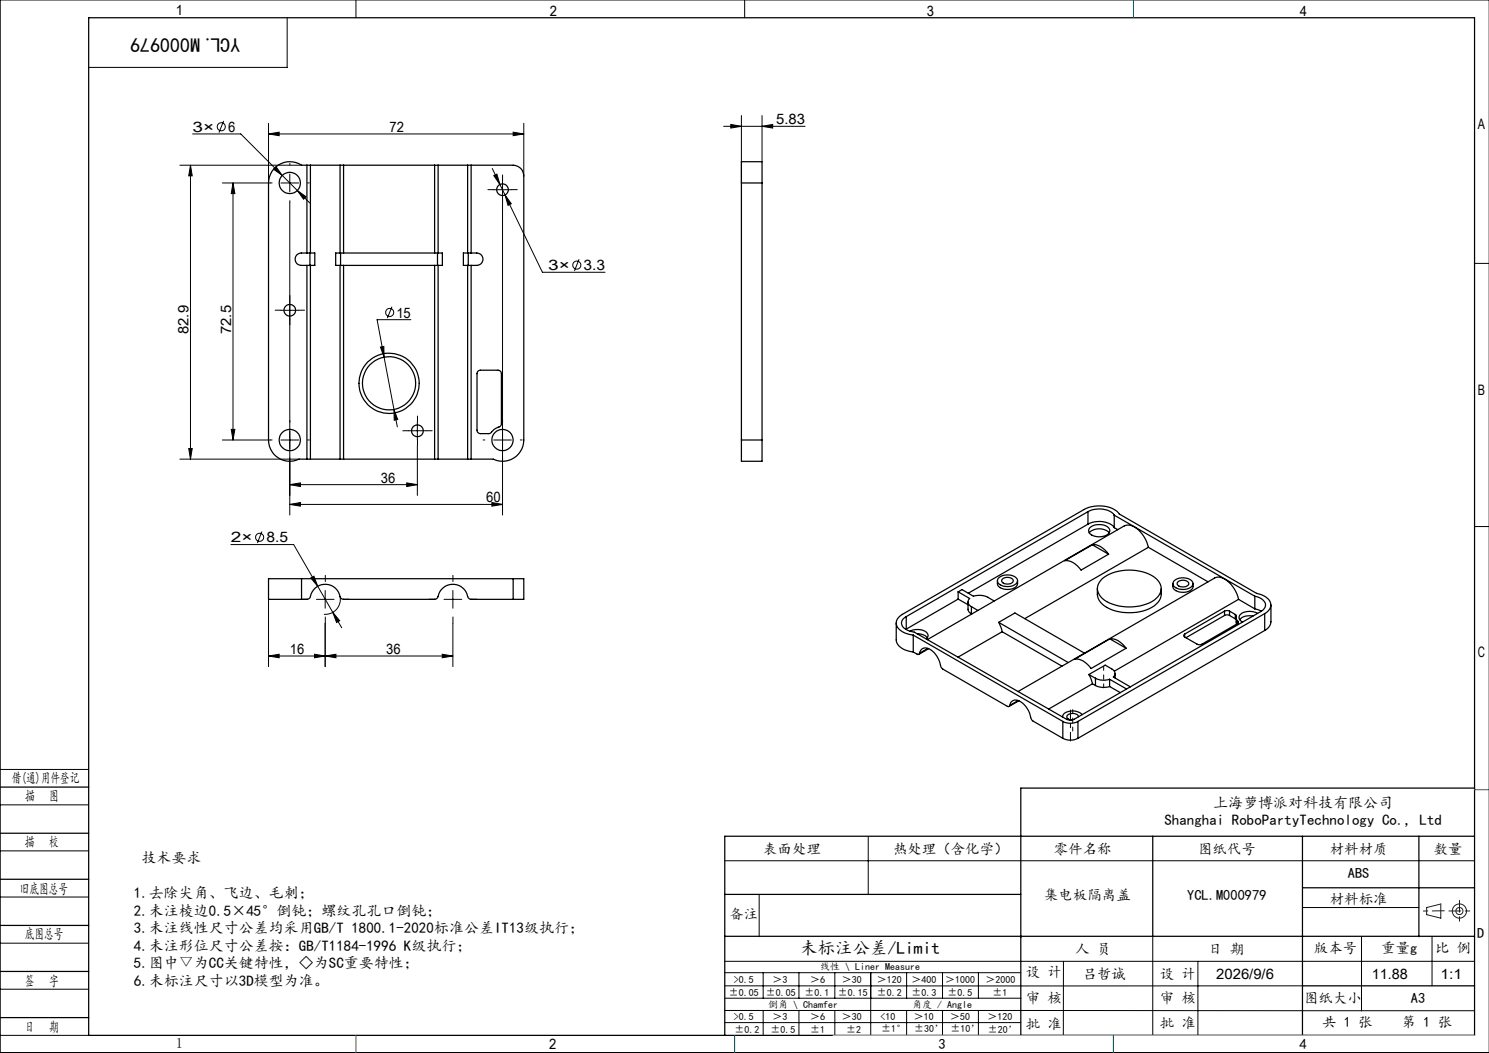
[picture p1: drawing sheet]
<svg xmlns="http://www.w3.org/2000/svg" width="420mm" height="297mm" viewBox="0 0 420 297" stroke-linecap="round" stroke-linejoin="round" font-family="sans-serif">
<g fill="none" stroke="#000" stroke-width=".28">
<path d="M100.4 0v5M210 0v5M420 0h-419.9v297h419.9M81 5v14h-56M54.3 37.8h13.6l19.5 19.5M63.1 34.1l-1.3 3.3M75.7 37.8l3-.5v1zM75.7 34.8v16.8M75.7 37.8h72M144.7 37.3l3 .5-3 .5zM147.7 34.8v14.8M204.1 35.6h23"/>
<path d="M206.1 35.1l3 .5-3 .5zM209.1 32.6v19M214.9 35.6l3-.5v1zM214.9 32.6v13M50.7 46.6h34.4M53.7 46.6l.5 3h-1zM53.7 46.6v82.9M62.7 51.6h13.5M65.7 51.6l.6 3h-1.1zM65.7 51.6v72.5M77.2 47.7l.7-.7 1.7 2.5zM79.2 51.6h5"/>
<path d="M81.7 49.1v5M81.7 57.1v88.2M83.9 53.7l2.4 1.8-.7 .7zM138.9 47.5l2.1 4.5M139.2 53.5h5.1M139.3 49.5l.9-.4 .8 2.9zM141 52l1.5 3M141.7 51v5M141.7 57.7v87.6M142.5 55l10.5 21.8h17.7M142.5 55l1.7 2.5-.9 .4zM163.3 73.1l-1.3 3.3"/>
<path d="M415.9 74.3h4.1M79.2 87.5h5M107.3 97.9l1-.2v3zM110.6 86.5l-1.3 3.2M115.9 90.2h-9.5l1.9 10.5M108.3 100.7l2.8 14.8M111.1 115.5l1.1 2.8-1 .2zM111.1 115.5l1 4.9M117.7 119v5M50.7 129.5h33.6M53.2 126.5h1l-.5 3zM62.7 124.1h13.5"/>
<path d="M65.2 121.1h1.1l-.6 3zM79.2 124.1h5M81.7 136.7l3-.5v1zM81.7 136.7h36M114.7 136.2l3 .5-3 .5zM115.3 121.5h4.9M117.7 125.7v14M139.2 124.1h5.1M65.1 153.6h17.7l13.6 23.5M73.9 149.9l-1.3 3.3M81.7 142.3l3-.6v1.1zM81.7 142.3h60"/>
<path d="M138.7 141.7l3 .6-3 .5zM415.9 148.5h4.1M75.7 169v19M87.7 163l.8-.5 1.1 2.8zM89.3 169h4.9M91.7 166.5v5.1M91.7 175.8v12.2M93.9 172.7l1.9 2.4-.9 .5zM95.9 168.2a4.3 4.3 0 0 1-4.5 5.1M125.2 169h5M127.7 166.5v5.1M127.7 175.8v12.2"/>
<path d="M75.7 185l3-.5v1zM75.7 185h52M88.7 184.5l3 .5-3 .5zM91.7 185l3.1-.5v1zM124.7 184.5l3 .5-3 .5zM0 217h25M0 227h25M0 240h25M244.9 236v16.3M0 253h25M204.4 242.8h211.5M214.1 252.4v11.8"/>
<path d="M367.4 256h32.8M0 266h25M0 279h25M204.4 271.1h211.5M204.4 278.1h163M204.4 274.4h83.5M215.3 274.4v7.1M225.4 274.4v7.1M235.5 274.4v7.1M245.6 274.4v17.6M255.7 274.4v7.1M265.9 274.4v7.1"/>
<path d="M276 274.4v7.1M300 271.1l-.1 21M325.2 264.1v27.9M337.9 271.1v20.9M384 264.2v20.9M403.9 264.1v14M0 292h25M204.4 285l211.5 .1M204.4 288.4h83.5M204.5 281.5h83.5M215.3 285v7M225.4 285v7"/>
<path d="M235.5 285v7M255.7 285v7M265.9 285v7M276 285v7M287.9 292h128"/>
<circle cx="62.4" cy="35.8" r="1.15"/>
<circle cx="162.7" cy="74.8" r="1.14"/>
<circle cx="109.9" cy="88.1" r="1.14"/>
<circle cx="73.2" cy="151.5" r="1.13"/>
</g>
<g fill="none" stroke="#191924" stroke-width=".28">
<path d="M402.4 256l4-1v4l-4-1z"/>
<circle cx="411.7" cy="257" r="1"/>
<circle cx="411.7" cy="257" r="2"/>
</g>
<g fill="none" stroke="#000" stroke-width=".28" stroke-dasharray="30.5 1.3 1.3 1.3">
<path d="M76.8 51.6h-.5M81.8 46.6v-.5M81.8 56.6v.5M86.8 51.6h.5M139.3 53.5h-1.7M141.8 51v-1.7M141.8 56v1.6M144.3 53.5h1.6M79.3 87.5h-1.7M81.8 85v-1.7M81.8 90v1.6M84.3 87.5h1.6"/>
<path d="M81.8 119.1v-.5M117.8 119v-1.7M141.8 119.1v-.5M76.8 124.1h-.5M81.8 129.1v.5M86.8 124.1h.5M115.3 121.5h-1.7M117.8 124v1.6M120.3 121.5h1.6M136.8 124.1h-.5M141.8 129.1v.5M146.8 124.1h.5"/>
<path d="M86.8 169h-1.8M91.8 164v-1.7M91.8 174v1.8M96.8 169h1.7M122.8 169h-1.8M127.8 164v-1.7M127.8 174v1.8M132.8 169h1.7"/>
</g>
<path d="M311.3 188v6M302.6 206.2v-6" fill="none" stroke="#000" stroke-width=".28" stroke-dasharray="30.5 1.3 1.3 1.3" stroke-dashoffset="29.4"/>
<path d="M301.9 200.3v8.7" fill="none" stroke="#000" stroke-width=".28" stroke-dasharray="30.5 1.3 1.3 1.3" stroke-dashoffset="28"/>
<g fill="none" stroke="#000" stroke-width=".35">
<path d="M25 5h390.9v287h-390.9zM86.6 46.6h-1.5a6 6 0 0 0-9.4 5v72.5a6 6 0 0 0 8.6 5.4h2.3M86.6 46.6h1M86.6 46.6v24.8M87.6 46.6h8.3M87.6 46.6v24.8M95.9 46.6h1M95.9 46.6v24.8M96.9 46.6v24.8M96.9 46.6h25.7M122.6 46.6h1M122.6 46.6v24.8"/>
<path d="M123.6 46.6h8.3M123.6 46.6v24.8M131.9 46.6h1M131.9 46.6v24.8M132.9 46.6h11.8a3 3 0 0 1 3 3v74.5a6 6 0 0 1-8.6 5.4h-6.2M132.9 46.6v24.8M209.1 51.6v-6h5.8v6M209.1 51.6h5.8M209.1 51.6v72.5M214.9 51.6v72.5M86.6 71.4a2.78 2.78 0 0 0-3.1 .8 1.75 1.75 0 0 0 1.5 2.7h1.6M86.6 74.9h1"/>
<path d="M86.6 71.4h1M86.6 74.9v54.6M87.4 71.4v3.5M87.6 71.4h1.2v3.5h-1.2M87.6 74.9v54.6M95.9 74.9h1M95.9 71.4h1M95.9 71.4h-1.2v3.5h1.2M95.9 74.9v54.6M96.1 71.4v3.5M96.9 74.9h25.7M96.9 74.9v54.6"/>
<path d="M96.9 71.4h25.7M122.6 74.9h1M122.6 71.4h1M122.6 74.9v54.6M123.4 71.4v3.5M123.6 71.4h1.2v3.5h-1.2M123.6 74.9v54.6M131.9 74.9h1M131.9 71.4h1M131.9 71.4h-1.2v3.5h1.2M131.9 74.9v54.6M132.1 71.4v3.5"/>
<path d="M132.9 71.4a2.78 2.78 0 0 1 3.1 .8 1.75 1.75 0 0 1-1.5 2.7h-1.6M132.9 74.9v54.6M134.7 104.8l.7-.4h5a.96 .96 0 0 1 1 1v14.1a1.33 1.33 0 0 1-1.3 1.2l-1.8 1.5-2.8 .1a.96 .96 0 0 1-1-1zM86.6 129.5h1M87.6 129.5h8.3M95.9 129.5h1M96.9 129.5h25.7M122.6 129.5h1M123.6 129.5h8.3M131.9 129.5h1M209.1 124.1v6h5.8v-6M209.1 124.1h5.8"/>
<path d="M306.9 144.3a6.6 6.6 0 0 1 7.1 .6l.3 .4M306.9 147.8a6.6 6.6 0 0 1 7.1 .6l.3 .4M306.9 144.3l-51.3 29.6M306.9 144.3v3.5M306.9 147.8l-33.8 19.5M307.2 150.3a4 4 0 0 1 5.6 0M307.6 148.7a4 4 0 0 1 5.4 .6 2 2 0 0 1-2.3 2.1 3.3 3.3 0 0 1-3.6-1.4 1.16 1.16 0 0 1 .5-1.3zM308.1 153.7a5.1 5.1 0 0 1 4.6 2.6M308.1 153.7l-7.8 4.4a5.2 5.2 0 0 1 4.6 2.7l7.8-4.5M308.1 153.7l4.6 2.6M314.3 145.3l39.6 22.9M314.3 148.8l1 .6"/>
<path d="M314.3 145.3v3.5M323.9 154.4a8.4 8.4 0 0 0-5.1-6.2l-1.1-.1-.6 .2-55.5 32.1M323.9 154.4l-34.8 20.1M323.9 154.4l16.8 9.7M85.1 163.2h-9.4v5.8h9.4M85.1 169h1.5a1.07 1.07 0 0 0 1-.8 4.3 4.3 0 0 1 4.4-3.4 4.3 4.3 0 0 1 4.1 3.9l.8 .3h25.7a1.07 1.07 0 0 0 1-.8 4.3 4.3 0 0 1 4.3-3.4 4.3 4.3 0 0 1 4.1 3.8l.9 .4h11.8M85.1 163.2v5.8M85.1 163.2h59.6M144.7 163.2h3v5.8h-3M144.7 163.2v5.8M252.8 175.8v4.7a3.7 3.7 0 0 0 3.2 3l1.6 .4M255.6 173.9v3.5"/>
<path d="M255.6 177.4l-.1 .1M256.7 178a4.3 4.3 0 0 1 4.8 .6 1.11 1.11 0 0 1-.2 1.6M257.6 179.1l42.2 24.4M257.6 179.1v4.8M258.7 178.7a3.6 3.6 0 0 1 2.9 1.2M270.3 166.9l3.2 1.9a1.33 1.33 0 0 0 .5 2.3M270.3 166.9l1.1-.6 3.2 1.9a5.3 5.3 0 0 1 4 .2l1.8 1.1M270.3 169l-14.7 8.4M270.3 169l2.7 1.6M270.3 166.9v2.1M273 169.8v2.2l.4 .6 .6 .5M274 173.1l.1 .1"/>
<path d="M274 171.1l1.8 1.1M274 171.1v2M281.3 163.8a2.07 2.07 0 0 0 2.4 2.4 2.8 2.8 0 0 0 3.3-1.6v-.8M281.7 175.5l1 2.7M281.7 175.5l4.6-2.6 19.6 11.3M281.7 175.5l19.6 11.4M281.9 162.8a4 4 0 0 1 5 .5 1.81 1.81 0 0 1-2.1 2.1 3.2 3.2 0 0 1-3.4-1.3v-.7zM282.7 178.2l-12.5 7.1M282.7 178.2l16.8 9.7M282.8 163.3a2.01 2.01 0 0 1 3 .5 1.86 1.86 0 0 1-2.8 .7l-.2-.2a.64 .64 0 0 1 0-1zM309.5 166a5.3 5.3 0 0 0 4.3 6 13.2 13.2 0 0 0 12.3-1.6 4.4 4.4 0 0 0 1.5-4.4M310.9 163.2a13.1 13.1 0 0 1 15.2 0 3.6 3.6 0 0 1-.5 6.1 13.4 13.4 0 0 1-14.7-.5 3.5 3.5 0 0 1 0-5.6z"/>
<path d="M330.8 164.6a2.07 2.07 0 0 0 2.4 2.4 3 3 0 0 0 3.3-1.4v-1M331.1 163.9a3.8 3.8 0 0 1 5.3 .3 1.52 1.52 0 0 1-1.5 1.9 3.5 3.5 0 0 1-4-1.2zM332.2 164.1a2.01 2.01 0 0 1 3.1 .5 1.86 1.86 0 0 1-2.8 .7l-.3-.2a.64 .64 0 0 1 0-1zM334.2 178.9a.43 .43 0 0 0-.3 .4 .43 .43 0 0 0 .3 .4M334.2 178.9v.8M345.4 172.4l.7-.2 .7 .2M345.4 173.6l.5-.2 .9 .2M345.4 172.4l-11.2 6.5M345.4 172.4v1.2M345.4 173.6l-10.9 6.3M346.8 172.4l1.6 .9M346.8 172.4v1.2"/>
<path d="M346.8 173.6l1.6 1M348.4 173.3l.3 .5a1.39 1.39 0 0 0 .5 1.5M348.4 174.6l.3 .1M348.4 173.3v1.3M348.7 174.2l.1 1.8M349.2 175.3l.1 .3-.3 .3-10.3 5.9-.9-.1-3.6-2M349.2 175.3v.5M349.4 169a7.7 7.7 0 0 0-5.7-6.2l-.9 .1-55.6 32.1M349.4 169l-35.1 20.3M349.4 169l4.5 2.7M353.4 173.7a3.9 3.9 0 0 0-3.7 1.1M353.9 168.2a2.99 2.99 0 0 1 3 2.7l-.4 .9-.8 .7-52.7 30.4a2.39 2.39 0 0 1-2.2 0l-42.9-24.6a3.7 3.7 0 0 1-3.6-2.4 2.05 2.05 0 0 1 1.3-2"/>
<path d="M353.9 171.7l1.9 .7M353.9 168.2v3.5M354.7 173a4.4 4.4 0 0 0-5 .5 1.3 1.3 0 0 0 .8 2M356.7 173.1a2.61 2.61 0 0 0 1.8-2.5 2.61 2.61 0 0 0-1.8-2.5l-2.3-.7-38.7-22.4a8.2 8.2 0 0 0-9.2-1.6l-52 29.9a2.61 2.61 0 0 0-1.7 2.5 2.61 2.61 0 0 0 1.8 2.4l3 .9M356.7 173.1l-52.6 30.4M356.7 173.1v4.7M356.7 177.8l-52.6 30.4M358.5 170.6v5a2.96 2.96 0 0 1-1.8 2.2M257.6 183.9l1.1 .6a.41 .41 0 0 0 .7-.2M259.4 184.3a1.83 1.83 0 0 1 1.3-1.6 1.83 1.83 0 0 1 1.9 .6 9.2 9.2 0 0 1 3 5.1l18.5 10.8a.43 .43 0 0 0 .7-.2M261.8 182.9l-2.4 1.4M261.9 182.9l-2.7 1.7"/>
<path d="M284.8 199a1.81 1.81 0 0 1 1.3-1.5 1.81 1.81 0 0 1 1.9 .5 8.1 8.1 0 0 1 3 5l8.8 5.2M287.2 197.6l-2.4 1.4M287.4 197.7l-2.8 1.5M307.1 190.2l1.1 2.7M307.1 190.2l4.6-2.6 1.9 1.1a1.34 1.34 0 0 1 .4 2.3l4.8 2.7M307.1 190.2l1.9 1.1M308.2 192.9l-12.4 7.1M308.2 192.9l.8 .5M309 193.4a5.3 5.3 0 0 0 4 .2M309 191.3a5.3 5.3 0 0 0 4 .3M309 191.3v2.1M313 193.6l3 1.8"/>
<path d="M313 191.6l4.8 2.7M313 191.6v2M313.1 180.2a5.1 5.1 0 0 1 4.5 2.6M313.1 180.2l-9.9 5.7a5.1 5.1 0 0 1 4.6 2.7l9.8-5.8M313.1 180.2l4.5 2.6M314.5 190v1.2M299.8 203.5a4.6 4.6 0 0 0 4.3 0M299.8 208.2a4.6 4.6 0 0 0 4.3 0M299.8 203.5v4.7M304.1 203.5v4.7M304.2 202.2a1.89 1.89 0 0 0-3.3 0l.5 .6 .9 .3M305.2 201.6a3.8 3.8 0 0 0-5.4 .2l-.1 .4"/>
<path d="M0 222h25M0 235h25M325.2 235.9v28.2M367.4 235.9v56.1M400.2 235.9v28.3M415.9 235.9h-211.5v56.1M415.9 222.3h-128v69.7M0 248h25M204.4 252.3h83.5M367.4 250.4h48.5M0 261h25M0 274h25"/>
<path d="M204.4 264.1h211.5M367.4 278.1h48.5M0 287h25"/>
<circle cx="81.7" cy="51.6" r="3"/>
<circle cx="141.7" cy="53.5" r="1.65"/>
<circle cx="81.8" cy="87.5" r="1.65"/>
<circle cx="109.7" cy="108.1" r="7.5"/>
<circle cx="109.8" cy="108.1" r="8.5"/>
<circle cx="81.7" cy="124.1" r="3"/>
<circle cx="117.7" cy="121.5" r="1.65"/>
<circle cx="141.7" cy="124.1" r="3"/>
</g>
<path d="M407.4 256.9l-5.9 .1M408.7 256.9h6M411.7 253.9v6" fill="none" stroke="#191924" stroke-width=".28" stroke-dasharray="6.3 1.3 1.3 1.3" stroke-dashoffset="3"/>
<path d="M235 292h180.9" fill="none" stroke="#c0c0c0" stroke-width=".28"/>
<path d="M319.7 0v5M415.9 222.7h4.1M100.4 292v5M207.2 292v5M314 292v5" fill="none" stroke="#00f" stroke-width=".28"/>
<path d="M406.4 255h.1" fill="none" stroke="#0ff" stroke-width=".28"/>
<g fill="#000">
<path d="M206.1 35.1l3 .5-3 .5zM214.9 35.6l3-.5v1z"/>
<path d="M53.7 46.6l.5 3h-1zM53.2 126.5h1l-.5 3zM65.7 51.6l.6 3h-1.1zM65.2 121.1h1.1l-.6 3z"/>
<path d="M93.9 172.7l1 2.9 .9-.5zM87.7 163l1.9 2.3-1.1-2.8zM91.7 185l3.1-.5v1zM124.7 184.5l3 .5-3 .5zM75.7 37.8l3-.5v1zM144.7 37.3l3 .5-3 .5zM83.9 53.7l1.7 2.5 .7-.7zM77.9 47l-.7 .7 2.4 1.8zM139.3 49.5l1.7 2.5-.8-2.9zM142.5 55l.8 2.9 .9-.4zM111.1 115.5l.1 3 1-.2zM107.3 97.9l1 2.8v-3zM81.7 142.3l3-.6v1.1zM138.7 141.7l3 .6-3 .5zM81.7 136.7l3-.5v1zM114.7 136.2l3 .5-3 .5z"/>
<path d="M88.7 184.5l3 .5-3 .5zM75.7 185l3-.5v1z"/>
</g>
<text font-size="5.6" x="67.7" y="10.6" transform="rotate(-180 67.7 10.6)">YCL.M000979</text>
<text font-size="4.9" x="225.7" y="269">未标注公差/Limit</text>
<g font-size="4.2">
<text x="342.2" y="227.9">上海萝博派对科技有限公司</text>
<text x="328.5" y="232.8">Shanghai RoboPartyTechnology Co., Ltd</text>
<text x="39.9" y="243.5">技术要求</text>
<text x="37.8" y="253.4">1.去除尖角、飞边、毛刺；</text>
<text x="37.8" y="258.3">2.未注棱边0.5×45°倒钝；螺纹孔孔口倒钝；</text>
<text x="37.8" y="263.2">3.未注线性尺寸公差均采用GB/T 1800.1-2020标准公差IT13级执行；</text>
<text x="37.8" y="268.2">4.未注形位尺寸公差按：GB/T1184-1996 K级执行；</text>
<text x="37.8" y="273.1">5.图中▽为CC关键特性，◇为SC重要特性；</text>
<text x="37.8" y="278">6.未标注尺寸以3D模型为准。</text>
</g>
<g font-size="4.1">
<text x="49.6" y="4.3">1</text>
<text x="155.1" y="4.6">2</text>
<text x="261.4" y="4.6">3</text>
<text x="366.6" y="4.6">4</text>
<text x="219" y="35">5.83</text>
<text x="54.3" y="37.2">3×</text>
<text x="64.3" y="37.2">6</text>
<text x="109.9" y="37.2">72</text>
<text x="416.9" y="36.3">A</text>
<text x="154.6" y="76.2">3×</text>
<text x="164.6" y="76.2">3.3</text>
<text x="111.8" y="89.6">15</text>
<text x="53.2" y="94.2" transform="rotate(-90 53.2 94.2)">82.9</text>
<text x="65.2" y="94.2" transform="rotate(-90 65.2 94.2)">72.5</text>
<text x="416.9" y="111.3">B</text>
<text x="107.5" y="136.1">36</text>
<text x="137.1" y="141.7">60</text>
<text x="65.2" y="153">2×</text>
<text x="75.1" y="153">8.5</text>
<text x="81.8" y="184.4">16</text>
<text x="108.9" y="184.4">36</text>
<text x="416.9" y="185.3">C</text>
<text x="3.3" y="220.9">借(通)用件登记</text>
<text x="7.1" y="226">描</text>
<text x="13.9" y="226">图</text>
<text x="7" y="238.9">描</text>
<text x="13.8" y="238.9">校</text>
<text x="215.3" y="240.8">表面处理</text>
<text x="251.9" y="240.8">热处理（含化学）</text>
<text x="297.3" y="240.8">零件名称</text>
<text x="337.9" y="240.8">图纸代号</text>
<text x="375.1" y="240.8">材料材质</text>
<text x="404.4" y="240.8">数量</text>
<text x="380.2" y="247.7">ABS</text>
<text x="5.6" y="252">旧底图总号</text>
<text x="294.5" y="253.7">集电板隔离盖</text>
<text x="334.9" y="253.7">YCL.M000979</text>
<text x="375.1" y="254.9">材料标准</text>
<text x="205.7" y="259.3">备注</text>
<text x="7" y="265">底图总号</text>
<text x="303.3" y="269">人 员</text>
<text x="340.8" y="269">日 期</text>
<text x="370.6" y="268.7">版本号</text>
<text x="389.6" y="268.7">重量g</text>
<text x="404.8" y="268.7">比 例</text>
<text x="416.7" y="264.6">D</text>
<text x="289.3" y="275.5">设 计</text>
<text x="7" y="278">签</text>
<text x="13.8" y="278">字</text>
<text x="305.4" y="276">吕哲诚</text>
<text x="327.2" y="276">设 计</text>
<text x="343.1" y="276">2026/9/6</text>
<text x="386.9" y="276">11.88</text>
<text x="406.3" y="276">1:1</text>
<text x="289.3" y="283">审 核</text>
<text x="327.2" y="282.9">审 核</text>
<text x="367.8" y="282.9">图纸大小</text>
<text x="397.9" y="283">A3</text>
<text x="7" y="291">日</text>
<text x="13.8" y="291">期</text>
<text x="289.3" y="290.1">批 准</text>
<text x="327.2" y="290">批 准</text>
<text x="373" y="289.8">共 1 张</text>
<text x="395.4" y="289.8">第 1 张</text>
<text x="49.6" y="295.6">1</text>
<text x="154.9" y="296">2</text>
<text x="264.7" y="296">3</text>
<text x="366.6" y="296">4</text>
</g>
<g font-size="2.8">
<text x="231.3" y="273.6">线性 \ Liner Measure</text>
<text x="205.6" y="280.8">±0.05</text>
<text x="207" y="277.2">&gt;0.5</text>
<text x="216" y="280.8">±0.05</text>
<text x="217.9" y="277.2">＞3</text>
<text x="227" y="280.8">±0.1</text>
<text x="228.5" y="277.2">＞6</text>
<text x="236.3" y="280.8">±0.15</text>
<text x="237.5" y="277.2">＞30</text>
<text x="247.4" y="277.2">＞120</text>
<text x="247.4" y="280.8">±0.2</text>
<text x="257.1" y="277.2">＞400</text>
<text x="257.1" y="280.8">±0.3</text>
<text x="266.6" y="277.2">＞1000</text>
<text x="267.3" y="280.8">±0.5</text>
<text x="278" y="277.2">＞2000</text>
<text x="279.9" y="280.8">±1</text>
<text x="207" y="287.8">&gt;0.5</text>
<text x="216.6" y="284.3">倒角 \ Chamfer</text>
<text x="217.9" y="287.8">＞3</text>
<text x="228.5" y="287.8">＞6</text>
<text x="237.5" y="287.8">＞30</text>
<text x="248.4" y="287.8">&lt;10</text>
<text x="257.3" y="284.3">角度 / Angle</text>
<text x="257.8" y="287.8">＞10</text>
<text x="268" y="287.8">＞50</text>
<text x="278.5" y="287.8">＞120</text>
<text x="207.1" y="291.3">±0.2</text>
<text x="217.3" y="291.3">±0.5</text>
<text x="228.5" y="291.3">±1</text>
<text x="238.7" y="291.3">±2</text>
<text x="248.6" y="291.1">±1°</text>
<text x="257.8" y="291.1">±30’</text>
<text x="268.1" y="291.1">±10’</text>
<text x="278.6" y="291.2">±20’</text>
</g>
</svg>
